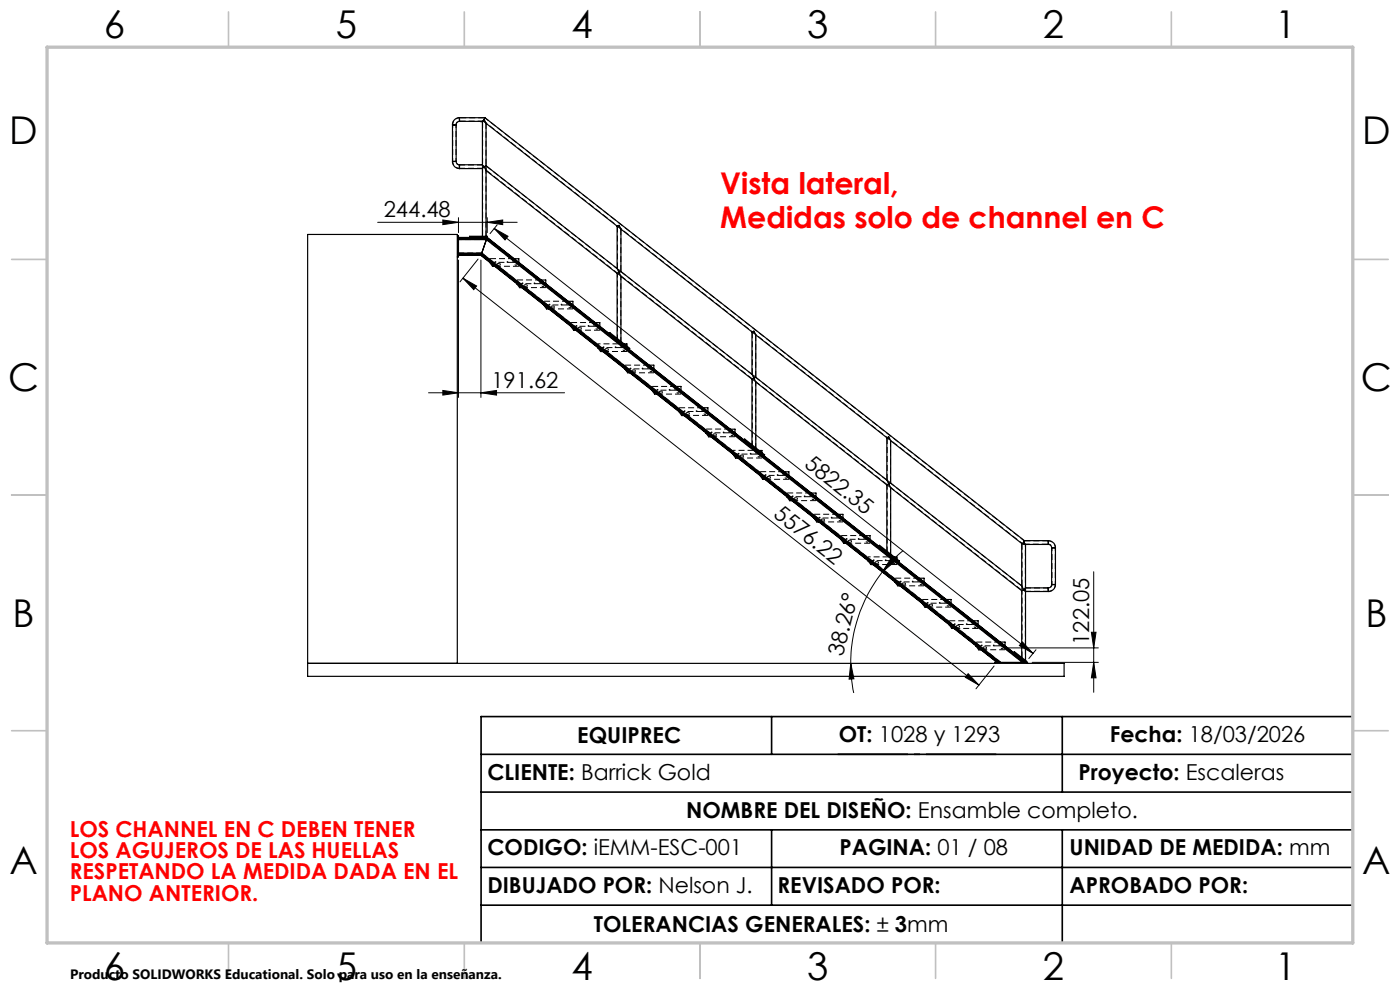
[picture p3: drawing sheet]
<svg xmlns="http://www.w3.org/2000/svg" width="297mm" height="210mm" viewBox="0 0 297 210" stroke-linecap="round" stroke-linejoin="round" font-family="sans-serif">
<g fill="none" stroke="#000" stroke-width=".21" stroke-dasharray="1.3 .6" stroke-linecap="butt">
<path d="M97.5 25.7h5.1M102.3 25.7h.3M102.3 34.9v.1M102.3 25.7h.1M102.3 35l.3 .3M102.4 25.7l.3-.2M102.6 35.4v-.1M102.6 35.3l-.2 .4M102.6 25.7l.1-.4M102.7 25.3l-.1 .4M102.7 25.3v.2M103.1 26.1v.1"/>
<path d="M103.1 35.2v-.1M103.1 36.2v-.1M97 51.7h.3M97 53.2h.3M97.3 51.3h-.3M97.3 52.8h-.3M100.8 50.1v.2M101.2 50.3v-.2M103.9 55.6v.1M105.2 55.6h-.2h.2M105.6 55.9l-.2 .2 .2 .2M105.9 56.3h-.3"/>
<path d="M105.9 56.3l.2-.2-.2-.2M105.9 55.9h-.3M107.7 55.6h-.1h.1M110.1 56.5h-5.1M131.7 57.6v-.1M109.6 60.1l.1 .1M110.9 60.1h-.1h.1M111.4 60.4l-.2 .2 .2 .2M111.7 60.4h-.3M111.7 60.8h-.3M111.7 60.8l.2-.2-.2-.2M113.5 60.1h-.2h.2"/>
<path d="M115.4 64.6v.1M115.8 61h-5.1M116.7 64.6h-.2h.2M117.1 64.9l-.2 .2 .2 .2M117.4 64.9h-.3M117.4 65.3h-.3M117.4 65.3l.2-.2-.2-.2M119.2 64.6h-.2h.2M121.5 65.5h-5M122.4 69.1h-.2h.2M122.8 69.4l-.2 .2 .2 .2M123.1 69.4h-.3"/>
<path d="M123.1 69.8l.2-.2-.2-.2M123.1 69.8h-.3M124.9 69.1h-.1h.1M127.3 70h-5.1M128.1 73.7h-.1h.1M128.6 74l-.2 .2 .2 .2M128.9 74.4h-.3M128.9 74.4l.2-.2-.2-.2M128.9 74h-.3M130.2 71.2l-.1 .2M130.5 71.7l.1-.2M130.7 73.7h-.2h.2"/>
<path d="M132.4 72.9l-.2 .2M132.5 78.2h.1M132.6 73.4l.1-.2M133 74.6h-5.1M133.9 78.2h-.2h.2M134.3 78.5l-.2 .2 .2 .2M134.6 78.9h-.3M134.6 78.9l.2-.2-.2-.2M134.6 78.5h-.3M136.4 78.2h-.2h.2M138.7 79.1h-5M160.3 71h.1"/>
<path d="M138.3 82.7v.1M139.6 82.7h-.2h.2M140 83l-.2 .2 .2 .2M140.3 83.4l.2-.2-.2-.2M140.3 83h-.3M140.3 83.4h-.3M142.1 82.7h-.1h.1M144 87.2v.1M144.5 83.6h-5.1M145.3 87.2h-.1h.1M145.7 87.5l-.2 .2 .2 .2M146 87.9h-.3"/>
<path d="M146 87.5h-.3M146 87.9l.2-.2-.2-.2M147.9 87.2h-.2h.2M149.7 91.8h.1M150.2 88.1h-5.1M151 91.7h-.1h.1M151.5 92l-.2 .2 .2 .2M151.8 92.4h-.3M151.8 92h-.3M151.8 92.4l.2-.2-.2-.2M153.6 91.7h-.2h.2M155.9 92.6h-5"/>
<path d="M156.8 96.2h-.2h.2M157.2 96.5l-.2 .2 .2 .2M157.5 96.9h-.3M157.5 96.9l.2-.2-.2-.2M157.5 96.5h-.3M158.9 93.8l-.2 .2M159.1 94.3l.1-.2M159.3 96.2h-.1h.1M160 80.4h-.1M160.3 81h.1M160.4 80h-.1M161 95.5l-.2 .1"/>
<path d="M161.2 95.9l.2-.1M161.7 97.2h-5.1M188.2 92.8v.1M188.9 93.4l.1 .1M162.5 100.8h-.1h.1M162.9 101.1l-.2 .2 .2 .2M163.2 101.5h-.3M163.2 101.5l.2-.2-.2-.2M163.2 101.1h-.3M165 100.8h-.1h.1M166.9 105.3l.1 .1M167.4 101.7h-5.1"/>
<path d="M168.2 105.3h-.1h.1M168.7 105.6l-.2 .2 .2 .2M169 105.6h-.3M169 106h-.3M169 106l.2-.2-.2-.2M170.8 105.3h-.2h.2M172.7 109.8v.1M173.1 106.2h-5.1M174 109.8h-.2h.2M174.4 110.1l-.2 .2 .2 .2M174.7 110.5h-.3M174.7 110.5l.2-.2-.2-.2"/>
<path d="M174.7 110.1h-.3M176.5 109.8h-.1h.1M178.9 110.7h-5.1M179.7 114.3h-.2h.2M180.1 114.6l-.2 .2 .2 .2M180.4 114.6h-.3M180.4 115h-.3M180.4 115l.2-.2-.2-.2M182.2 114.3h-.1h.1M184.1 118.9h.1M184.6 115.2h-5.1M185.4 118.8h-.1h.1"/>
<path d="M185.9 119.1l-.2 .2 .2 .2M186.2 119.1h-.3M186.2 119.5l.2-.2-.2-.2M186.2 119.5h-.3M187.5 116.3l-.2 .2M187.7 116.8l.1-.2M188 118.8h-.2h.2M188.2 102.8v.1M188.2 101.9v-.1M188.9 103.4l.1 .1M189 102.4h-.1M189.6 118l-.2 .2"/>
<path d="M189.8 118.5l.2-.2M190.3 119.7h-5.1M216.8 115.3l.2 .2M216.8 115.3v24.2M216.8 115.3h.3M217 115.5l.2-.4M217 115.5h.6M217.1 115.3l.4 .2M217.2 115.1l-.2 .4M217.2 115.1l-.1 .2M217.5 115.5h.1M222.4 114.7h-5.1"/>
<path d="M191.2 123.4h-.2h.2M191.6 123.7l-.2 .2 .2 .2M191.9 123.7h-.3M191.9 124.1h-.3M191.9 124.1l.2-.2-.2-.2M193.7 123.4h-.2h.2M195.6 127.9v.1M196 124.3h-5M196.9 127.9h-.2h.2M197.3 128.2l-.2 .2 .2 .2M197.6 128.2h-.3M197.6 128.6l.2-.2-.2-.2"/>
<path d="M197.6 128.6h-.3M199.4 127.9h-.1h.1M201.3 132.4v.1M201.8 128.8h-5.1M202.6 132.4h-.1h.1M203.1 132.7l-.2 .2 .2 .2M203.4 132.7h-.3M203.4 133.1l.2-.2-.2-.2M203.4 133.1h-.3M205.2 132.4h-.2h.2M207 136.9l.1 .1M207.5 133.3h-5.1"/>
<path d="M208.4 136.9h-.2h.2M208.8 137.2l-.2 .2 .2 .2M209.1 137.6l.2-.2-.2-.2M209.1 137.2h-.3M209.1 137.6h-.3M210.9 136.9h-.2h.2M213.2 137.8h-5M216 138.9l-.1 .2M216.3 139.4l.1-.2M216.8 125.2v.1M217.6 125.5v-.1M213.1 140.5v.2"/>
<path d="M213.6 140.7v-.2M215.4 140.5v.2M215.9 140.7v-.2"/>
</g>
<g fill="none" stroke="#000" stroke-width=".21" stroke-dasharray="1.3 .6" stroke-dashoffset=".6" stroke-linecap="butt">
<path d="M96 26.5v7.7M96.7 34.2v-7.7M96.7 26.5l.3-.6 .5-.2M97.5 35l-.5-.2-.3-.6M108.8 55.7h1.3M109.2 56.1a.2 .2 0 0 0 .3 .2 .21 .21 0 0 0 .1-.4 .2 .2 0 0 0-.3 .1l-.1 .1M114.5 60.2h1.3M115 60.6a.2 .2 0 0 0 .3 .2 .2 .2 0 0 0 0-.4 .2 .2 0 0 0-.3 .2M120.3 64.7h1.2M120.7 65.1a.2 .2 0 0 0 .3 .2 .2 .2 0 0 0 0-.3 .2 .2 0 0 0-.3 .1M126 69.2h1.3M126.4 69.6a.2 .2 0 0 0 .3 .2 .2 .2 0 0 0 .1-.3 .21 .21 0 0 0-.4 .1"/>
<path d="M131.7 73.7h1.3M132.2 74.2a.2 .2 0 0 0 .3 .1 .2 .2 0 0 0 0-.3 .2 .2 0 0 0-.3 .1v.1M133 73.4v1.2M137.5 78.2h1.2M137.9 78.7a.2 .2 0 0 0 .3 .2 .2 .2 0 0 0 0-.4 .2 .2 0 0 0-.3 .1v.1M143.2 82.8h1.3M143.6 83.2a.2 .2 0 0 0 .3 .2 .21 .21 0 0 0 .1-.4 .21 .21 0 0 0-.4 .1v.1M148.9 87.3h1.3M149.4 87.7a.2 .2 0 0 0 .3 .2 .2 .2 0 0 0 0-.3 .2 .2 0 0 0-.3 .1M154.7 91.8h1.2M155.1 92.2a.2 .2 0 0 0 .3 .2 .2 .2 0 0 0 0-.3 .2 .2 0 0 0-.3 .1M160.4 96.3h1.3"/>
<path d="M160.8 96.7a.2 .2 0 0 0 .3 .2 .2 .2 0 0 0 0-.3 .2 .2 0 0 0-.3 .1M161.7 96v1.2M166.1 100.8h1.3M166.6 101.3a.2 .2 0 0 0 .2 .1 .2 .2 0 0 0 .1-.3 .2 .2 0 0 0-.3 .1v.1M171.9 105.4h1.2M172.3 105.8a.2 .2 0 0 0 .3 .2 .2 .2 0 0 0 0-.4 .2 .2 0 0 0-.3 .1v.1M177.6 109.9h1.3M178 110.3a.2 .2 0 0 0 .3 .2 .2 .2 0 0 0 0-.4 .2 .2 0 0 0-.3 .2M183.3 114.4h1.3M183.8 114.8a.2 .2 0 0 0 .2 .2 .2 .2 0 0 0 .1-.3 .2 .2 0 0 0-.3 .1M189 118.9h1.3M189.5 119.3a.2 .2 0 0 0 .3 .2 .2 .2 0 0 0 0-.3 .2 .2 0 0 0-.3 .1"/>
<path d="M190.3 118.6v1.1M222.4 115.4l.5 .3 .3 .5M223.2 116.2v7.8M194.8 123.4h1.2M195.2 123.9a.2 .2 0 0 0 .3 .1 .2 .2 0 0 0 0-.3 .2 .2 0 0 0-.3 .1v.1M200.5 128h1.3M200.9 128.4a.2 .2 0 0 0 .3 .2 .21 .21 0 0 0 .1-.4 .21 .21 0 0 0-.4 .1v.1M206.2 132.5h1.3M206.7 132.9a.2 .2 0 0 0 .3 .2 .2 .2 0 0 0 0-.4 .2 .2 0 0 0-.3 .2M212 137h1.2M212.4 137.4a.2 .2 0 0 0 .3 .2 .2 .2 0 0 0 0-.3 .2 .2 0 0 0-.3 .1M223.2 124l-.3 .5-.5 .2"/>
<path d="M223.9 124v-7.8M216.9 140.5l-113.7-89.7"/>
</g>
<g fill="none" stroke="#000" stroke-width=".21" stroke-dasharray="1.3 .6" stroke-dashoffset=".4" stroke-linecap="butt">
<path d="M96 34.2a1.47 1.47 0 0 0 1.5 1.5M97.5 25a1.47 1.47 0 0 0-1.5 1.5M102.3 34.9v.8M102.7 25.5l.4 .6M103.4 50.4h-6.1M103.9 54.9v.7M108.8 54.9v.8M109.6 59.4v.7M110.1 55.6v.9M114.5 59.4v.8M131 58v13.8M115.4 63.9v.7"/>
<path d="M115.8 60.2v.8M120.3 63.9v.8M121.1 68.4v.8M121.5 64.7v.8M126 68.4v.8M126.8 72.9v.8M127.3 69.2v.8M131.7 72.4v-13.8M131.7 72.9v.8M132.5 77.5v.7M137.5 77.5v.7M138.7 78.2v.9"/>
<path d="M138.3 82v.7M143.2 82v.8M144 86.5v.7M144.5 82.7v.9M148.9 86.5v.8M149.7 91v.8M150.2 87.3v.8M154.7 91v.8M155.5 95.5v.8M155.9 91.8v.8M160.4 95.5v.8M161.2 100v.8"/>
<path d="M166.1 100v.8M166.9 104.6v.7M167.4 100.8v.9M171.9 104.6v.8M172.7 109.1v.7M173.1 105.3v.9M177.6 109.1v.8M178.4 113.6v.7M178.9 109.9v.8M183.3 113.6v.8M184.1 118.1v.8M184.6 114.4v.8"/>
<path d="M189 118.1v.8M223.9 116.2a1.47 1.47 0 0 0-1.5-1.5M189.9 122.6v.8M194.8 122.6v.8M195.6 127.2v.7M196 123.4v.9M200.5 127.2v.8M201.3 131.7v.7M201.8 127.9v.9M206.2 131.7v.8M207 136.2v.7M207.5 132.5v.8"/>
<path d="M212 136.2v.8M213.2 137v.8M217.6 125.4a.4 .4 0 0 1 0-.7M217.6 125.5v-.8M222.4 125.4a1.47 1.47 0 0 0 1.5-1.4M211.6 140.5l-109.5-86.4M211.7 140.5l-109.6-86.5M217.4 140.5l-114.1-90"/>
</g>
<g fill="none" stroke="#000" stroke-width=".21" stroke-dasharray="1.3 .6" stroke-dashoffset="-.1" stroke-linecap="butt">
<path d="M102.4 25.7v24.4M102.9 25h-5.4M103.1 36.1l113.7 89.1M109.1 54.9h-5.2M114.8 59.4h-5.2M131 48v9M131.7 57.5v-8.9M120.6 63.9h-5.2M126.3 68.4h-5.2M137.8 77.5h-5.3M159.6 70.4v9M160.3 80v-9"/>
<path d="M143.5 82h-5.2M149.2 86.5h-5.2M154.9 91h-5.2M188.2 92.9v9M166.4 100h-5.2M172.1 104.6h-5.2M177.9 109.1h-5.2M183.6 113.6h-5.2M188.9 102.4v-9M217.1 115.4h5.3M195.1 122.6h-5.2M200.8 127.2h-5.2"/>
<path d="M206.5 131.7h-5.2M212.3 136.2h-5.3M216.8 124.3l-113.7-89.1"/>
</g>
<path d="M132.4 72.9h-5.6M161.1 95.5h-5.6M189.7 118.1h-5.6M217.5 140.1v-24.6" fill="none" stroke="#000" stroke-width=".21" stroke-dasharray="1.3 .6" stroke-dashoffset=".7" stroke-linecap="butt"/>
<g fill="none" stroke="#000" stroke-width=".21" stroke-dasharray="1.3 .6" stroke-dashoffset=".1" stroke-linecap="butt">
<path d="M97.5 35.7h4.8M102.3 35h-4.8M102.1 54.1h-4.8M102.1 54h-4.8M102.1 53.9h-4.8M102.2 53.7h-4.9M103.1 50.1v-24M108.8 55.7h-4.9M114.5 60.2h-4.8M120.3 64.7h-4.9M126 69.2h-4.9M131.7 73.7h-4.9"/>
<path d="M137.5 78.2h-4.9M143.2 82.8h-4.9M148.9 87.3h-4.9M154.7 91.8h-4.9M160.4 96.3h-4.9M166.1 100.8h-4.9M171.9 105.4h-4.9M177.6 109.9h-4.9M183.3 114.4h-4.9M189 118.9h-4.8M194.8 123.4h-4.9M200.5 128h-4.9"/>
<path d="M206.2 132.5h-4.9M212 137h-4.9M217.6 125.4h4.8M222.4 124.7h-4.8M212.3 140.5l-110.1-86.8"/>
</g>
<g fill="none" stroke="#000" stroke-width=".21" stroke-dasharray="1.3 .6" stroke-dashoffset=".5" stroke-linecap="butt">
<path d="M103.1 36.1a.56 .56 0 0 1 0-.9M103.1 36.2v-1.1M103.2 50.8h-5.9M103.3 50.6h-6M103.3 50.5h-6M131 48l.7 .6M131 58l.7 .6M131 48h.3l.4 .6M131 58h.3l.4 .6M131.7 57.5l-.3 .1-.4-.6M131.7 57.6l-.7-.6M159.6 70.4l.8 .6"/>
<path d="M159.6 70.4h.4l.3 .6M160.3 80h-.3l-.4-.6M159.6 80.4l.8 .6M159.6 80.4h.4l.3 .6M160.4 80l-.8-.6M188.2 92.8l.8 .7M188.2 92.9h.4l.3 .5M188.2 102.8l.8 .7M188.2 102.9h.4l.3 .5M188.9 102.4h-.3l-.4-.5M189 102.4l-.8-.6M216.8 124.3v1"/>
<path d="M216.8 124.3a.54 .54 0 0 1 0 .9M217.2 140.5l-113.9-89.9"/>
</g>
<path d="M212 140.5l-109.9-86.6" fill="none" stroke="#000" stroke-width=".21" stroke-dasharray="1.3 .6" stroke-dashoffset=".2" stroke-linecap="butt"/>
<path d="M102.6 25.7l.5 .5M102.6 25.7l114.5 89.7M159.6 80.4v14M160.3 94.9v-13.9M188.2 102.9v14M188.9 117.5v-14.1M217.3 114.7l-114.4-89.7M217.6 140.5l-114.2-90.1" fill="none" stroke="#000" stroke-width=".21" stroke-dasharray="1.3 .6" stroke-dashoffset=".3" stroke-linecap="butt"/>
<g fill="none" stroke="#000" stroke-width=".25">
<path d="M96 34.2a1.51 1.51 0 0 0 1.5 1.6M96 34.2h.8M96 26.5h.8M96 26.5v7.7M96.8 34.2l.1 .5 .6 .3M96.8 26.5v7.7M97.5 25.7l-.6 .3-.1 .5M97.5 25a1.45 1.45 0 0 0-1.5 1.5M97.5 25v.7M97.5 35v.8M97.5 25h5.4M97.5 25.7h4.8"/>
<path d="M97.5 35.8h4.8M97.5 35h4.8M102.3 35l.4 .4M102.3 25.7v9.3M102.3 35.8v14.3M102.7 35.4l.4 .8M102.7 35.4l-.4 .4M102.7 25.4l.4 .8M102.7 25.4l-.4 .3M102.9 25l-.2 .4M102.9 25l114.4 89.7M103.1 35.2l-.4 .2"/>
<path d="M103.1 26.2l27.8 21.8M103.1 36.2l27.8 21.8M103.1 35.2l27.8 21.8M103.1 26.2v9M103.1 36.2v13.9M97 50.1h.3v4.4h-.3M97.3 54.1h4.8M97.3 54.2h4.7M97.3 50.5h6M97.3 50.4h6M97.3 50.4h6.1M97.3 54h4.8"/>
<path d="M97.3 50.7h6M97.3 53.9h4.8M97.3 50.8h5.9M97.3 53.7h4.9M99.6 50.4v-.3h3.8v.3M102 54.2l109.5 86.3M102.1 54.1l-.1 .1M102.1 54.1l109.5 86.4M102.1 54v.1M102.1 54l109.6 86.5M102.1 53.9v.1M102.1 53.9l109.8 86.6"/>
<path d="M102.2 53.7l-.1 .2M102.2 53.7l110.1 86.8M103.2 50.8l-1 2.9M103.2 50.8l113.7 89.7M103.3 50.7l-.1 .1M103.3 50.7l113.9 89.8M103.3 50.5v.2M103.3 50.5l114.1 90M103.3 50.4v.1M103.3 50.4l114.3 90.1M103.4 50.4h-.1M103.4 50.4l114.3 90.1"/>
<path d="M103.9 55.6v.1M103.9 55.7l.6 .8h.5M109.1 54.9h1v.8M114.8 59.4h1v.8M130.9 48a.39 .39 0 0 1 .5-.1 .39 .39 0 0 1 .2 .4l.1 .3M130.9 57l.4 .8M130.9 48v9M130.9 58v13.8M131.3 57.8l-.4 .2M131.3 57.8l.4 .8M131.7 57.6l-.4 .2M131.7 48.6v9"/>
<path d="M131.7 58.6v13.8M131.7 48.6l27.8 21.8M131.7 58.6l27.8 21.8M131.7 57.6l27.8 21.8M109.6 60.1v.1M109.6 60.2h.1M109.6 60.2l.6 .8h.5M115.3 64.7l.7 .8h.5M120.5 63.9h1v.8M121.1 69.2l.6 .9h.5M126.3 68.4h.9v.8M126.8 73.7v.1"/>
<path d="M126.8 73.8h.1M126.8 73.8l.6 .8h.5M129.4 70.5l4.2 3.4-.1 .2-4.3-3.3zM132.4 72.9h.6v.5M132.5 78.2l.7 .9h.4M137.7 77.5h1v.7M159.5 70.4a.39 .39 0 0 1 .5-.1 .39 .39 0 0 1 .2 .5l.1 .2M159.5 79.4l.4 .8M159.5 70.4v9M160.3 71v9M160.3 71l27.8 21.8M138.3 82.7v.1"/>
<path d="M138.3 82.8h.1M138.3 82.8l.6 .8h.5M143.5 82h1v.8M144 87.3l.6 .9h.5M149.2 86.5h1v.8M149.7 91.8h.1M149.7 91.8l.7 .9h.4M154.9 91h1v.8M155.5 96.3h.1M155.5 96.3l.6 .9h.5M157.8 93.3l.2-.2 4.2 3.4-.1 .2M159.5 80.4v14"/>
<path d="M159.9 80.2l-.4 .2M159.9 80.2l.4 .8M160.3 80l-.4 .2M160.3 81v14M160.3 81l27.8 21.9M160.3 80l27.8 21.8M161 95.6h.6v.4M188.1 92.8a.39 .39 0 0 1 .5-.1 .39 .39 0 0 1 .2 .5l.1 .3M188.1 92.8v9M188.9 93.5v9M188.9 93.5l27.8 21.8M161.2 100.8l.6 .9h.5"/>
<path d="M166.4 100.1h1v.8M166.9 105.3l.6 .9h.5M172.1 104.6h1v.8M172.6 109.8l.7 .9h.5M177.9 109.1h.9v.8M178.4 114.4l.6 .8h.5M183.6 113.6h1v.8M184.1 118.9h.1M184.1 118.9l.6 .9h.5M186.6 115.7l4.2 3.3-.1 .2-4.3-3.3zM188.1 101.8l.5 .8M188.1 102.9v14"/>
<path d="M188.6 102.6l-.5 .3M188.6 102.6l.3 .9M188.9 102.5l-.3 .1M188.9 103.5v14M188.9 103.5l27.8 21.8M188.9 102.5l27.8 21.8M189.7 118.1h.6v.5M216.7 115.3v9M217.2 115.1l.4 .4M217.2 115.1l-.5 .2M217.3 114.7l-.1 .4M217.3 114.7h5.1"/>
<path d="M217.6 115.5h4.8M217.6 115.5v9.2M222.4 115.5l.4 .1 .3 .6M222.4 114.7a1.57 1.57 0 0 1 1.5 1.5M222.4 114.7v.8M223.1 116.2h.8M223.1 116.2v7.8M223.9 116.2v7.8M189.8 123.4l.7 .9h.5M195.1 122.7h.9v.7M195.6 127.9v.1M195.6 128h.1"/>
<path d="M195.6 128l.6 .8h.5M200.8 127.2h1v.7M201.3 132.4l.6 .9h.5M206.5 131.7h1v.8M207 137h.1M207 137l.6 .9h.5M212.2 136.2h1v.8M215.2 138.2l2.6 2.1-.1 .2-2.6-2.1zM216.7 124.3l.5 .8M216.7 125.3v14.2M217.2 125.1l.4 .4M217.2 125.1l-.5 .2"/>
<path d="M217.6 124.7l-.4 .4M217.6 125.5h4.8M217.6 124.7h4.8M217.6 125.5v14.6M222.4 124.7v.8M223.1 124l-.3 .6-.4 .1M223.1 124h.8M223.9 124a1.51 1.51 0 0 1-1.5 1.5M65.3 140.7h160.4v2.8h-160.4v-93.8h31.7v91M211 140.7v-.2h7v.2"/>
</g>
<g fill="none" stroke="#000" stroke-width=".21">
<path d="M80.1 47.2h29.6M93.9 46.7l3.4 .5-3.4 .5zM97.3 46.2v3.1M97.3 55.2v29.1M98.2 59l2.9 1.7-.6 .7zM98.2 59l109.5 86.3M101.4 55l-3.8 4.8M102 55.2v29.1M103.4 47.2l3.2-.5v1zM103.4 46.2v3.1M104.8 48.5l3 1.6-.7 .8zM104.8 48.5l114.3 90.1"/>
<path d="M105.5 47.7l-1.5 1.9M90.9 83.3h28.9M93.9 82.8l3.4 .5-3.4 .5zM102 83.3l3.3-.5v1zM189 118.5l.8 .7-2.6 2.1zM191.6 116.8a30.8 30.8 0 0 0-4.4 4.5M187.2 121.3a31.5 31.5 0 0 0-6.7 19.4M213.6 137.4h19.4M216.9 136.2l2.2 2.4-2.8-1.7zM219.8 137.8l-1.5 1.9M231.5 134.1h1l-.5 3.3zM232 121.3v25.6"/>
<path d="M180.5 140.7l.7 3.3-1.1 .1zM180.5 140.7a27.9 27.9 0 0 0 .6 6.3M205.4 142.9l2.3 2.4-2.9-1.6zM210.9 141.3l-3.9 4.8M219 140.5h14M232 140.5l.5 3.3h-1z"/>
</g>
<path d="M177.7 160h33.7" fill="none" stroke="#000" stroke-width=".35" stroke-dasharray="15.2 1.3 1.3 1.3" stroke-dashoffset=".3" stroke-linecap="butt"/>
<path d="M163.7 152v8M225.4 152v16M287 152h-184.9v48M102.1 160h184.9M102.1 168h184.9M102.1 176h184.9M163.7 176v16M225.4 176v24M102.1 184h184.9M102.1 192h184.9" fill="none" stroke="#000" stroke-width=".35"/>
<g fill="none" stroke="#c0c0c0" stroke-width=".35">
<path d="M48.5 2.5v7.5M98.5 2.5v7.5M148.5 2.5v7.5M198.5 2.5v7.5M248.5 2.5v7.5M2.5 55h7.5M287 55h7.5M2.5 105h7.5M287 105h7.5M2.5 155h7.5M287 155h7.5M48.5 200v7.5"/>
<path d="M98.5 200v7.5M148.5 200v7.5M198.5 200v7.5M248.5 200v7.5"/>
</g>
<path d="M10 10h277v190h-277z" fill="none" stroke="#c0c0c0" stroke-width=".7"/>
<g fill="#000">
<path d="M103.4 47.2l3.2-.5v1zM93.9 46.7l3.4 .5-3.4 .5zM102 83.3l3.3-.5v1zM93.9 82.8l3.4 .5-3.4 .5z"/>
<path d="M189 118.5l.8 .7-2.6 2.1zM180.5 140.7l.7 3.3-1.1 .1z"/>
<path d="M216.9 136.2l2.2 2.4-2.8-1.7zM104.8 48.5l3 1.6-.7 .8zM205.4 142.9l2.3 2.4-2.9-1.6zM98.2 59l2.9 1.7-.6 .7z"/>
<path d="M231.5 134.1h1l-.5 3.3zM232 140.5l.5 3.3h-1z"/>
</g>
<g font-size="8.1">
<text x="22" y="8">6</text>
<text x="71.2" y="8">5</text>
<text x="121.2" y="8">4</text>
<text x="171.2" y="8">3</text>
<text x="221.2" y="8">2</text>
<text x="270.5" y="8">1</text>
<text x="2" y="30.5">D</text>
<text x="289" y="30.5">D</text>
<text x="1.7" y="83">C</text>
<text x="288.7" y="83">C</text>
<text x="2.7" y="133">B</text>
<text x="289.7" y="133">B</text>
<text x="2" y="185.5">A</text>
<text x="289" y="185.5">A</text>
<text x="22" y="208">6</text>
<text x="71.2" y="208">5</text>
<text x="121.2" y="208">4</text>
<text x="171.2" y="208">3</text>
<text x="221.2" y="208">2</text>
<text x="270.5" y="208">1</text>
</g>
<g font-size="6.3" fill="#f00">
<text x="152.8" y="41.1">Vista lateral,</text>
<text x="152.8" y="48.5">Medidas solo de channel en C</text>
</g>
<g font-size="4.7">
<text x="81.4" y="46.1">244.48</text>
<text x="104.3" y="82.3">191.62</text>
<text x="170.5" y="98.9" transform="rotate(38 170.5 98.9)">5822.35</text>
<text x="163.9" y="109.5" transform="rotate(38 163.9 109.5)">5576.22</text>
<text x="231" y="136.8" transform="rotate(-90 231 136.8)">122.05</text>
<text x="178.8" y="139.4" transform="rotate(-76 178.8 139.4)">38.26°</text>
<text x="122.5" y="157.5">EQUIPREC</text>
<text x="178" y="157.4">OT: 1028 y 1293</text>
<text x="235.5" y="157.5">Fecha: 18/03/2026</text>
<text x="103.4" y="165.5">CLIENTE: Barrick Gold</text>
<text x="228.8" y="165.5">Proyecto: Escaleras</text>
<text x="145.6" y="173.6">NOMBRE DEL DISEÑO: Ensamble completo.</text>
<text x="103.4" y="181.3">CODIGO: iEMM-ESC-001</text>
<text x="178.1" y="181.3">PAGINA: 01 / 08</text>
<text x="226.9" y="181.3">UNIDAD DE MEDIDA: mm</text>
<text x="103.4" y="189.5">DIBUJADO POR: Nelson J.</text>
<text x="164.9" y="189.5">REVISADO POR:</text>
<text x="226.9" y="189.5">APROBADO POR:</text>
<text x="126" y="197.7">TOLERANCIAS GENERALES: ± 3mm</text>
</g>
<g font-size="4.7" fill="#f00">
<text x="14.8" y="177.5">LOS CHANNEL EN C DEBEN TENER</text>
<text x="14.8" y="182">LOS AGUJEROS DE LAS HUELLAS</text>
<text x="14.8" y="186.5">RESPETANDO LA MEDIDA DADA EN EL</text>
<text x="14.8" y="191">PLANO ANTERIOR.</text>
</g>
<text font-size="2.9" x="14.9" y="207.6">Producto SOLIDWORKS Educational. Solo para uso en la enseñanza.</text>
</svg>
